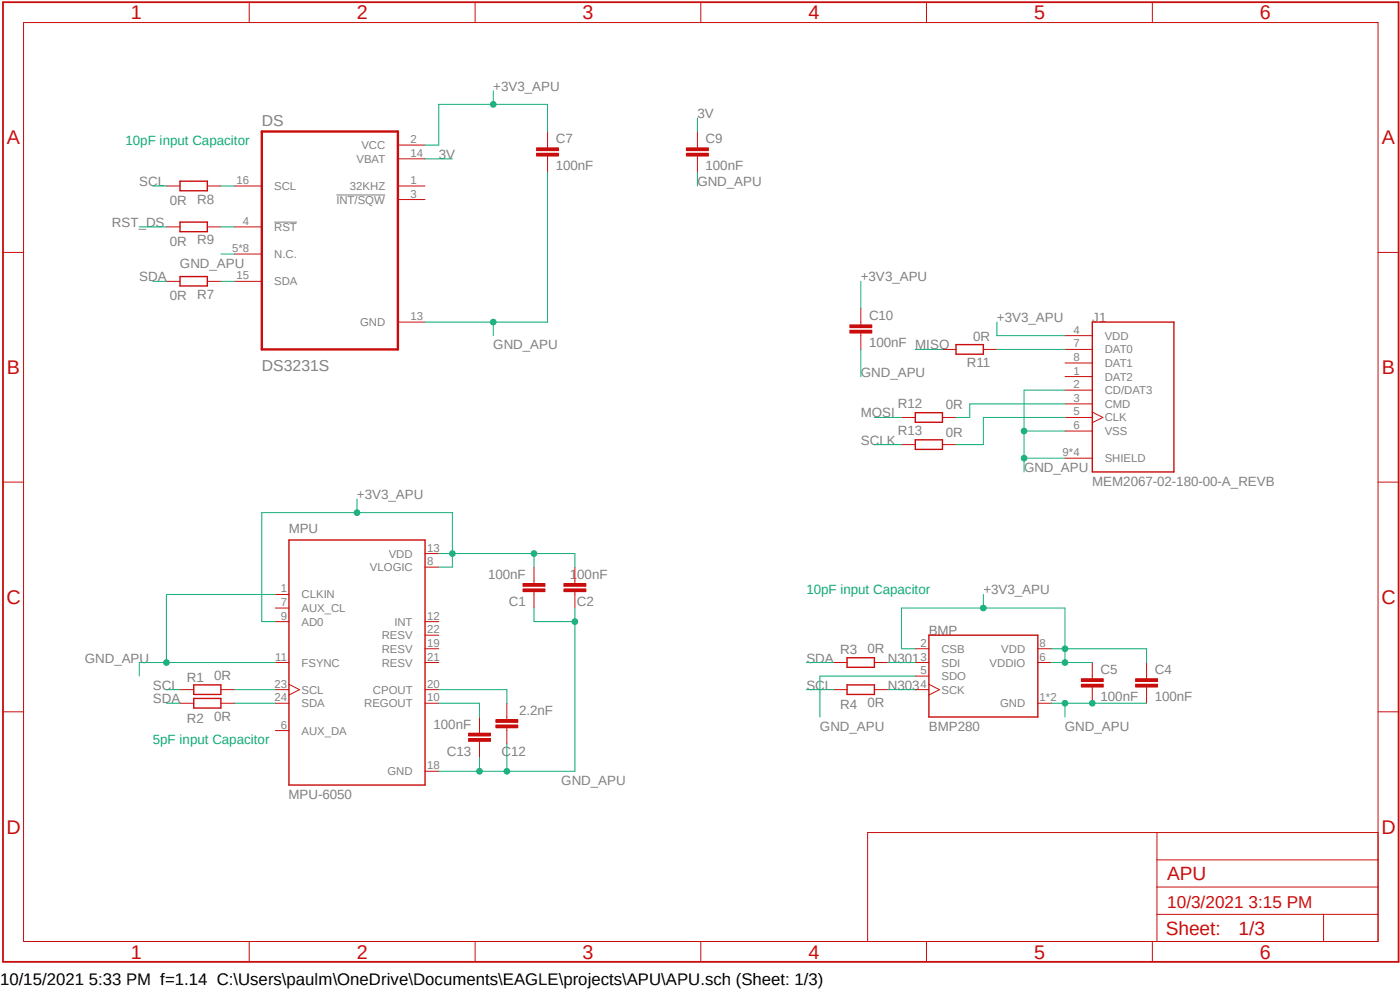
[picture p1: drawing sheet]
<svg xmlns="http://www.w3.org/2000/svg" width="297mm" height="210mm" viewBox="0 0 297 210" stroke-linecap="round" stroke-linejoin="round" font-family="sans-serif">
<path d="M0 .1l297.1 204.6M297.1 .1l-297.1 204.6" fill="none" stroke="#fff" stroke-width=".21"/>
<path d="M58.2 47.1h4.8M71.4 41.4h10.3" fill="none" stroke="#808080" stroke-width=".21"/>
<path d="M197.1 134.7h23.1v17.4h-23.1z" fill="none" stroke="#c90d0c" stroke-width=".3"/>
<path d="M194.2 137.6h2.9M220.2 137.6h2.9M194.2 143.4h2.9M194.2 140.5h2.9M194.2 146.3h2.9M197.1 145.2l2.2 1.1-2.2 1.1M220.2 149.2h2.9M220.2 140.5h2.9M243.2 143.4v.6M243.2 145.7v.6" fill="none" stroke="#c90d0c" stroke-width=".21"/>
<path d="M240.9 145.2h4.7v.6h-4.7z" fill-rule="evenodd" fill="#c90d0c"/>
<path d="M240.9 145.2h4.7v.6h-4.7z" fill="none" stroke="#c90d0c" stroke-width=".21"/>
<path d="M240.9 144h4.7v.6h-4.7z" fill-rule="evenodd" fill="#c90d0c"/>
<path d="M231.7 143.4v.6M231.7 145.7v.6M240.9 144h4.7v.6h-4.7zM243.2 140.5v2.9M243.2 146.3v2.9" fill="none" stroke="#c90d0c" stroke-width=".21"/>
<path d="M229.4 145.2h4.7v.6h-4.7z" fill-rule="evenodd" fill="#c90d0c"/>
<path d="M229.4 145.2h4.7v.6h-4.7z" fill="none" stroke="#c90d0c" stroke-width=".21"/>
<path d="M229.4 144h4.7v.6h-4.7z" fill-rule="evenodd" fill="#c90d0c"/>
<g fill="none" stroke="#c90d0c" stroke-width=".21">
<path d="M35.3 39.5h2.9M44 39.5h2.9M49.7 39.5h5.8M84.4 39.5h5.8M84.4 30.8h5.8M84.4 33.7h5.8M116.2 30.8v.6M116.2 33.1v.6M35.3 48.1h2.9M35.3 59.7h2.9M44 48.1h2.9M44 59.7h2.9"/>
<path d="M49.7 48.1h5.8M49.7 53.9h5.8M49.7 59.7h5.8M84.4 42.3h5.8M84.4 68.3h5.8M176.8 140.5h2.9M176.8 146.3h2.9M185.5 140.5h2.9M185.5 146.3h2.9M229.4 144h4.7v.6h-4.7zM231.7 140.5v2.9M231.7 146.3v2.9"/>
</g>
<path d="M38.2 38.4h5.8v2.1h-5.8zM38.2 58.7h5.8v2h-5.8zM38.2 47.1h5.8v2h-5.8zM179.7 139.5h5.8v2.1h-5.8zM179.7 145.3h5.8v2h-5.8z" fill="none" stroke="#c90d0c" stroke-width=".3"/>
<path d="M55.5 27.9h28.9v46.2h-28.9z" fill="none" stroke="#c90d0c" stroke-width=".51"/>
<path d="M113.8 32.5h4.7v.6h-4.7z" fill-rule="evenodd" fill="#c90d0c"/>
<path d="M113.8 32.5h4.7v.6h-4.7z" fill="none" stroke="#c90d0c" stroke-width=".21"/>
<path d="M113.8 31.4h4.7v.6h-4.7z" fill-rule="evenodd" fill="#c90d0c"/>
<path d="M113.8 31.4h4.7v.6h-4.7zM116.2 27.9v2.9M116.2 33.7v2.9M148 30.8v.6M148 33.1v.6" fill="none" stroke="#c90d0c" stroke-width=".21"/>
<path d="M145.6 32.5h4.7v.6h-4.7z" fill-rule="evenodd" fill="#c90d0c"/>
<path d="M145.6 32.5h4.7v.6h-4.7z" fill="none" stroke="#c90d0c" stroke-width=".21"/>
<path d="M145.6 31.4h4.7v.6h-4.7z" fill-rule="evenodd" fill="#c90d0c"/>
<g fill="none" stroke="#c90d0c" stroke-width=".21">
<path d="M145.6 31.4h4.7v.6h-4.7zM148 27.9v2.9M148 33.7v2.9M182.6 68.3v.6M182.6 70.7v.5M199.9 74.1h2.9M208.6 74.1h2.9M225.9 74.1h5.8M225.9 77h5.8M225.9 79.9h5.8M225.9 71.2h5.8M191.3 88.6h2.9"/>
<path d="M191.3 94.3h2.9M199.9 88.6h2.9M199.9 94.3h2.9M225.9 82.8h5.8M225.9 85.7h5.8M225.9 88.6h5.8M225.9 91.4h5.8M225.9 97.2h5.8M231.7 87.4l2.3 1.2-2.3 1.1"/>
</g>
<path d="M202.8 73.1h5.8v2h-5.8zM231.7 68.3h17.3v31.8h-17.3zM194.2 87.5h5.7v2.1h-5.7zM194.2 93.3h5.7v2h-5.7z" fill="none" stroke="#c90d0c" stroke-width=".3"/>
<path d="M180.3 70.1h4.7v.6h-4.7z" fill-rule="evenodd" fill="#c90d0c"/>
<path d="M180.3 70.1h4.7v.6h-4.7z" fill="none" stroke="#c90d0c" stroke-width=".21"/>
<path d="M180.3 68.9h4.7v.6h-4.7z" fill-rule="evenodd" fill="#c90d0c"/>
<g fill="none" stroke="#c90d0c" stroke-width=".21">
<path d="M180.3 68.9h4.7v.6h-4.7zM182.6 65.4v2.9M182.6 71.2v2.9M90.2 117.4h2.9M58.4 126.1h2.9M58.4 129h2.9M58.4 131.9h2.9M90.2 131.9h2.9M90.2 134.7h2.9M90.2 120.3h2.9M90.2 137.6h2.9M113.3 123.2v.6"/>
<path d="M113.3 125.5v.6M38.2 146.3h2.9M38.2 149.2h2.9M46.9 146.3h2.8M46.9 149.2h2.8M58.4 140.5h2.9M58.4 146.3h2.9M58.4 155h2.9M58.4 149.2h2.9M61.3 145.2l2.2 1.1-2.2 1.1M90.2 140.5h2.9M90.2 146.3h2.9"/>
<path d="M90.2 149.2h2.9M90.2 163.6h2.9"/>
</g>
<path d="M61.3 114.6h28.9v51.9h-28.9zM41.1 145.3h5.8v2h-5.8zM41.1 148.2h5.8v2h-5.8z" fill="none" stroke="#c90d0c" stroke-width=".3"/>
<path d="M111 123.8h4.6v.6h-4.6z" fill-rule="evenodd" fill="#c90d0c"/>
<path d="M111 123.8h4.6v.6h-4.6z" fill="none" stroke="#c90d0c" stroke-width=".21"/>
<path d="M111 124.9h4.6v.6h-4.6z" fill-rule="evenodd" fill="#c90d0c"/>
<path d="M111 124.9h4.6v.6h-4.6zM113.3 120.3v2.9M113.3 126.1v2.9M122 123.2v.6M122 125.5v.6" fill="none" stroke="#c90d0c" stroke-width=".21"/>
<path d="M119.6 123.8h4.7v.6h-4.7z" fill-rule="evenodd" fill="#c90d0c"/>
<path d="M119.6 123.8h4.7v.6h-4.7z" fill="none" stroke="#c90d0c" stroke-width=".21"/>
<path d="M119.6 124.9h4.7v.6h-4.7z" fill-rule="evenodd" fill="#c90d0c"/>
<path d="M119.6 124.9h4.7v.6h-4.7zM122 120.3v2.9M122 126.1v2.9M107.5 152.1v.6M107.5 154.4v.6" fill="none" stroke="#c90d0c" stroke-width=".21"/>
<path d="M105.2 152.7h4.7v.5h-4.7z" fill-rule="evenodd" fill="#c90d0c"/>
<path d="M105.2 152.7h4.7v.5h-4.7z" fill="none" stroke="#c90d0c" stroke-width=".21"/>
<path d="M105.2 153.8h4.7v.6h-4.7z" fill-rule="evenodd" fill="#c90d0c"/>
<path d="M101.7 155v.5M101.7 157.3v.6M105.2 153.8h4.7v.6h-4.7zM107.5 149.2v2.9M107.5 155v2.9" fill="none" stroke="#c90d0c" stroke-width=".21"/>
<path d="M99.4 155.5h4.7v.6h-4.7z" fill-rule="evenodd" fill="#c90d0c"/>
<path d="M99.4 155.5h4.7v.6h-4.7z" fill="none" stroke="#c90d0c" stroke-width=".21"/>
<path d="M99.4 156.7h4.7v.6h-4.7z" fill-rule="evenodd" fill="#c90d0c"/>
<g fill="none" stroke="#c90d0c" stroke-width=".21">
<path d="M5 4.8h287.4v194.9h-287.4zM52.9 .5v4.3M100.8 .5v4.3M148.7 .5v4.3M196.6 .5v4.3M244.5 .5v4.3M.6 53.6h4.4M292.4 53.6h4.3M.6 102.3h4.4M292.4 102.3h4.3M.6 151h4.4M99.4 156.7h4.7v.6h-4.7z"/>
<path d="M101.7 152.1v2.9M101.7 157.9v2.8M292.4 151h4.3M245.4 176.6v23.1M292.4 176.6h-108.3v23.1M52.9 199.7v4.3M100.8 199.7v4.3M148.7 199.7v4.3M196.6 199.7v4.3M244.5 199.7v4.3M245.4 194h47M245.4 188.2h47"/>
<path d="M245.4 182.4h47M280.8 194v5.7"/>
</g>
<path d="M.6 .5h296.1v203.5h-296.1z" fill="none" stroke="#c90d0c" stroke-width=".38"/>
<g fill="none" stroke="#0dab76" stroke-width=".21">
<path d="M32.4 39.5h2.9M46.9 39.5h2.8M90.2 33.7h5.8M148 25v2.9M29.5 48.1h5.8M32.4 59.7h2.9M46.9 59.7h2.8M46.9 48.1h2.8M194.2 74.1h5.7M211.5 74.1h14.4M185.5 88.6h5.8M185.5 94.3h5.8"/>
<path d="M225.9 85.7h-20.2v2.9h-2.9M225.9 88.6h-17.3v5.7h-5.8M93.1 117.4h2.9M93.1 120.3h2.9v-11.5h-40.5v23.1h2.9M35.3 149.2h2.9M35.3 146.3h2.9M49.7 149.2h8.7M49.7 146.3h8.7M93.1 149.2h8.6v2.9M93.1 146.3h14.4v2.9M171.1 140.5h5.7M171.1 146.3h5.7"/>
<path d="M188.4 140.5h5.8M188.4 146.3h5.8"/>
</g>
<circle cx="96" cy="117.4" r=".6" fill="#0dab76"/>
<g fill="none" stroke="#0dab76" stroke-width=".21">
<path d="M96 117.4h26M113.3 117.4v2.9"/>
<circle cx="96" cy="117.4" r=".6"/>
</g>
<circle cx="113.3" cy="117.4" r=".6" fill="#0dab76"/>
<g fill="none" stroke="#0dab76" stroke-width=".21">
<path d="M75.7 105.9v2.9M122 117.4v2.9"/>
<circle cx="113.3" cy="117.4" r=".6"/>
</g>
<circle cx="75.7" cy="108.8" r=".6" fill="#0dab76"/>
<g fill="none" stroke="#0dab76" stroke-width=".21">
<path d="M194.2 137.6h-2.9v-8.6h34.6v11.5M223.1 140.5h8.6"/>
<circle cx="75.7" cy="108.8" r=".6"/>
</g>
<circle cx="225.9" cy="140.5" r=".6" fill="#0dab76"/>
<g fill="none" stroke="#0dab76" stroke-width=".21">
<path d="M225.9 137.6h17.3v2.9"/>
<circle cx="225.9" cy="140.5" r=".6"/>
</g>
<circle cx="225.9" cy="137.6" r=".6" fill="#0dab76"/>
<g fill="none" stroke="#0dab76" stroke-width=".21">
<path d="M208.6 126.1v2.9M223.1 137.6h2.8"/>
<circle cx="225.9" cy="137.6" r=".6"/>
</g>
<circle cx="208.6" cy="129" r=".6" fill="#0dab76"/>
<g fill="none" stroke="#0dab76" stroke-width=".21">
<path d="M104.6 19.3v2.8M116.2 27.9v-5.8h-23.1v8.7h-2.9"/>
<circle cx="208.6" cy="129" r=".6"/>
</g>
<circle cx="104.6" cy="22.1" r=".6" fill="#0dab76"/>
<g fill="none" stroke="#0dab76" stroke-width=".21">
<path d="M182.6 59.7v5.7M182.6 74.1v5.8M211.5 68.3v2.9h14.4M217.3 97.2h8.6M225.9 91.4h-8.6v8.7"/>
<circle cx="104.6" cy="22.1" r=".6"/>
</g>
<circle cx="217.3" cy="97.2" r=".6" fill="#0dab76"/>
<g fill="none" stroke="#0dab76" stroke-width=".21">
<path d="M225.9 82.8h-8.6v8.6"/>
<circle cx="217.3" cy="97.2" r=".6"/>
</g>
<circle cx="217.3" cy="91.4" r=".6" fill="#0dab76"/>
<g fill="none" stroke="#0dab76" stroke-width=".21">
<path d="M58.4 126.1h-23.1v14.4M58.4 140.5h-28.9v2.9"/>
<circle cx="217.3" cy="91.4" r=".6"/>
</g>
<circle cx="35.3" cy="140.5" r=".6" fill="#0dab76"/>
<g fill="none" stroke="#0dab76" stroke-width=".21">
<path d="M113.3 129v2.9h8.7v-2.9"/>
<circle cx="35.3" cy="140.5" r=".6"/>
</g>
<circle cx="122" cy="131.9" r=".6" fill="#0dab76"/>
<g fill="none" stroke="#0dab76" stroke-width=".21">
<path d="M122 131.9v31.7h-28.9M107.5 157.9v5.7"/>
<circle cx="122" cy="131.9" r=".6"/>
</g>
<circle cx="107.5" cy="163.6" r=".6" fill="#0dab76"/>
<g fill="none" stroke="#0dab76" stroke-width=".21">
<path d="M101.7 160.7v2.9"/>
<circle cx="107.5" cy="163.6" r=".6"/>
</g>
<circle cx="101.7" cy="163.6" r=".6" fill="#0dab76"/>
<g fill="none" stroke="#0dab76" stroke-width=".21">
<path d="M194.2 143.4h-20.3v8.7M223.1 149.2h8.6M225.9 149.2v2.9"/>
<circle cx="101.7" cy="163.6" r=".6"/>
</g>
<circle cx="225.9" cy="149.2" r=".6" fill="#0dab76"/>
<g fill="none" stroke="#0dab76" stroke-width=".21">
<path d="M231.7 149.2h11.5"/>
<circle cx="225.9" cy="149.2" r=".6"/>
</g>
<circle cx="231.7" cy="149.2" r=".6" fill="#0dab76"/>
<g fill="none" stroke="#0dab76" stroke-width=".21">
<path d="M116.2 36.6v31.7h-26M104.6 68.3v2.9"/>
<circle cx="231.7" cy="149.2" r=".6"/>
</g>
<circle cx="104.6" cy="68.3" r=".6" fill="#0dab76"/>
<g fill="none" stroke="#0dab76" stroke-width=".21">
<path d="M148 36.6v2.9M46.9 53.9h2.8"/>
<circle cx="104.6" cy="68.3" r=".6"/>
</g>
<g font-size="4.2" fill="#c90d0c">
<text x="27.8" y="4.1">1</text>
<text x="75.7" y="4.1">2</text>
<text x="123.6" y="4.1">3</text>
<text x="171.5" y="4.1">4</text>
<text x="219.4" y="4.1">5</text>
<text x="267.3" y="4.1">6</text>
<text x="1.4" y="30.6">A</text>
<text x="293.2" y="30.6">A</text>
<text x="1.4" y="79.4">B</text>
<text x="293.2" y="79.4">B</text>
<text x="1.4" y="128.1">C</text>
<text x="293.1" y="128.1">C</text>
<text x="1.4" y="176.9">D</text>
<text x="293.1" y="176.9">D</text>
<text x="27.8" y="203.4">1</text>
<text x="75.7" y="203.4">2</text>
<text x="123.6" y="203.4">3</text>
<text x="171.5" y="203.4">4</text>
<text x="219.4" y="203.4">5</text>
<text x="267.3" y="203.4">6</text>
</g>
<g font-size="4.1" fill="#c90d0c">
<text x="247.6" y="186.7">APU</text>
<text x="247.3" y="198.4">Sheet:</text>
<text x="262.8" y="198.3">1/3</text>
</g>
<text font-size="3.6" fill="#c90d0c" x="247.6" y="192.5">10/3/2021 3:15 PM</text>
<text font-size="3.6" x="0" y="208.9">10/15/2021 5:33 PM f=1.14 C:\Users\paulm\OneDrive\Documents\EAGLE\projects\APU\APU.sch (Sheet: 1/3)</text>
<g font-size="3.3" fill="#808080">
<text x="55.5" y="26.8">DS</text>
<text x="55.5" y="78.7">DS3231S</text>
</g>
<g font-size="2.8" fill="#808080">
<text x="104.6" y="19.3">+3V3_APU</text>
<text x="148" y="25">3V</text>
<text x="93.1" y="33.7">3V</text>
<text x="117.9" y="30.4">C7</text>
<text x="149.7" y="30.4">C9</text>
<text x="29.5" y="39.5">SCL</text>
<text x="117.9" y="36.2">100nF</text>
<text x="148" y="39.5">GND_APU</text>
<text x="149.7" y="36.2">100nF</text>
<text x="36" y="43.5">0R</text>
<text x="41.8" y="43.2">R8</text>
<text x="23.7" y="48.1">RST_DS</text>
<text x="36" y="52.2">0R</text>
<text x="41.8" y="51.9">R9</text>
<text x="29.5" y="59.7">SDA</text>
<text x="38.2" y="56.8">GND_APU</text>
<text x="182.6" y="59.7">+3V3_APU</text>
<text x="36" y="63.7">0R</text>
<text x="41.8" y="63.4">R7</text>
<text x="184.4" y="67.9">C10</text>
<text x="211.5" y="68.3">+3V3_APU</text>
<text x="231.7" y="68.3">J1</text>
<text x="104.6" y="74.1">GND_APU</text>
<text x="184.4" y="73.7">100nF MISO</text>
<text x="205.1" y="77.9">R11</text>
<text x="206.5" y="72.4">0R</text>
<text x="182.6" y="79.9">GND_APU</text>
<text x="182.6" y="88.6">MOSI</text>
<text x="190.5" y="86.5">R12</text>
<text x="200.7" y="86.8">0R</text>
<text x="182.6" y="94.3">SCLK</text>
<text x="190.5" y="92.3">R13</text>
<text x="200.7" y="92.6">0R</text>
<text x="217.3" y="100.1">GND_APU</text>
<text x="75.7" y="105.9">+3V3_APU</text>
<text x="231.7" y="103">MEM2067-02-180-00-A_REVB</text>
<text x="61.3" y="113">MPU</text>
<text x="103.5" y="122.8">100nF</text>
<text x="120.9" y="122.8">100nF</text>
<text x="108" y="128.6">C1</text>
<text x="122.4" y="128.6">C2</text>
<text x="208.6" y="126.1">+3V3_APU</text>
<text x="197" y="134.7">BMP</text>
<text x="18" y="140.5">GND_APU</text>
<text x="171.1" y="140.5">SDA</text>
<text x="178.3" y="138.8">R3</text>
<text x="184.1" y="138.5">0R</text>
<text x="188.4" y="140.5">N301</text>
<text x="233.5" y="143">C5</text>
<text x="245" y="143">C4</text>
<text x="32.4" y="149.2">SDA</text>
<text x="32.4" y="146.3">SCL</text>
<text x="39.6" y="144.6">R1</text>
<text x="45.4" y="144.3">0R</text>
<text x="171.1" y="146.3">SCL</text>
<text x="188.4" y="146.3">N303</text>
<text x="233.5" y="148.8">100nF</text>
<text x="245" y="148.8">100nF</text>
<text x="39.6" y="153.3">R2</text>
<text x="45.4" y="153">0R</text>
<text x="92" y="154.6">100nF</text>
<text x="110.1" y="151.7">2.2nF</text>
<text x="173.9" y="155">GND_APU</text>
<text x="178.3" y="150.4">R4</text>
<text x="184.1" y="150.1">0R</text>
<text x="197.1" y="155">BMP280</text>
<text x="225.9" y="155">GND_APU</text>
<text x="94.8" y="160.3">C13</text>
<text x="106.4" y="160.3">C12</text>
<text x="119.1" y="166.5">GND_APU</text>
<text x="61.2" y="169.5">MPU-6050</text>
</g>
<g font-size="2.8" fill="#0dab76">
<text x="26.6" y="30.8">10pF input Capacitor</text>
<text x="171.1" y="126.1">10pF input Capacitor</text>
<text x="32.4" y="157.9">5pF input Capacitor</text>
</g>
<g font-size="2.4" fill="#808080">
<text x="75.6" y="34.5">VBAT</text>
<text x="76.7" y="31.7">VCC</text>
<text x="87.1" y="30.4">2</text>
<text x="87.1" y="33.3">14</text>
<text x="50.2" y="39.1">16</text>
<text x="58.2" y="40.3">SCL</text>
<text x="74.2" y="40.3">32KHZ</text>
<text x="87.1" y="39.1">1</text>
<text x="87.1" y="42">3</text>
<text x="51.5" y="47.7">4</text>
<text x="71.4" y="43.2">INT/SQW</text>
<text x="49.2" y="53.5">5*8</text>
<text x="58.2" y="49">RST</text>
<text x="50.2" y="59.3">15</text>
<text x="58.2" y="54.8">N.C.</text>
<text x="58.2" y="60.5">SDA</text>
<text x="76.4" y="69.2">GND</text>
<text x="87.1" y="67.9">13</text>
<text x="227.7" y="70.8">4</text>
<text x="227.7" y="73.7">7</text>
<text x="227.7" y="76.6">8</text>
<text x="234.4" y="75">DAT0</text>
<text x="234.4" y="77.9">DAT1</text>
<text x="234.4" y="72.1">VDD</text>
<text x="227.7" y="79.5">1</text>
<text x="227.7" y="82.4">2</text>
<text x="234.4" y="80.8">DAT2</text>
<text x="234.4" y="83.7">CD/DAT3</text>
<text x="227.7" y="85.3">3</text>
<text x="227.7" y="88.1">5</text>
<text x="234.4" y="86.5">CMD</text>
<text x="234.4" y="89.4">CLK</text>
<text x="227.7" y="91">6</text>
<text x="234.4" y="92.3">VSS</text>
<text x="225.4" y="96.8">9*4</text>
<text x="234.4" y="98.1">SHIELD</text>
<text x="82.5" y="118.3">VDD</text>
<text x="90.6" y="119.9">8</text>
<text x="90.6" y="117">13</text>
<text x="59.6" y="125.7">1</text>
<text x="78.5" y="121.2">VLOGIC</text>
<text x="59.6" y="128.6">7</text>
<text x="59.6" y="131.4">9</text>
<text x="64" y="127">CLKIN</text>
<text x="64" y="129.8">AUX_CL</text>
<text x="90.6" y="131.4">12</text>
<text x="64" y="132.7">AD0</text>
<text x="81" y="135.6">RESV</text>
<text x="83.7" y="132.8">INT</text>
<text x="90.6" y="134.4">22</text>
<text x="90.6" y="137.2">19</text>
<text x="195.3" y="137.2">2</text>
<text x="220.6" y="137.2">8</text>
<text x="58.4" y="140.1">11</text>
<text x="64" y="141.4">FSYNC</text>
<text x="81" y="138.5">RESV</text>
<text x="81" y="141.4">RESV</text>
<text x="90.6" y="140.1">21</text>
<text x="195.3" y="143">5</text>
<text x="195.3" y="140.1">3</text>
<text x="199.7" y="141.4">SDI</text>
<text x="199.7" y="138.5">CSB</text>
<text x="209.9" y="141.4">VDDIO</text>
<text x="212.4" y="138.5">VDD</text>
<text x="220.6" y="140.1">6</text>
<text x="58.2" y="145.9">23</text>
<text x="58.2" y="148.8">24</text>
<text x="64" y="147.2">SCL</text>
<text x="79.1" y="147.2">CPOUT</text>
<text x="90.6" y="148.8">10</text>
<text x="90.6" y="145.9">20</text>
<text x="195.3" y="145.9">4</text>
<text x="199.7" y="144.3">SDO</text>
<text x="199.7" y="147.2">SCK</text>
<text x="220.6" y="148.8">1*2</text>
<text x="59.6" y="154.6">6</text>
<text x="64" y="155.8">AUX_DA</text>
<text x="64" y="150.1">SDA</text>
<text x="77.3" y="150.1">REGOUT</text>
<text x="212.2" y="150.1">GND</text>
<text x="82.2" y="164.5">GND</text>
<text x="90.6" y="163.2">18</text>
</g>
</svg>
